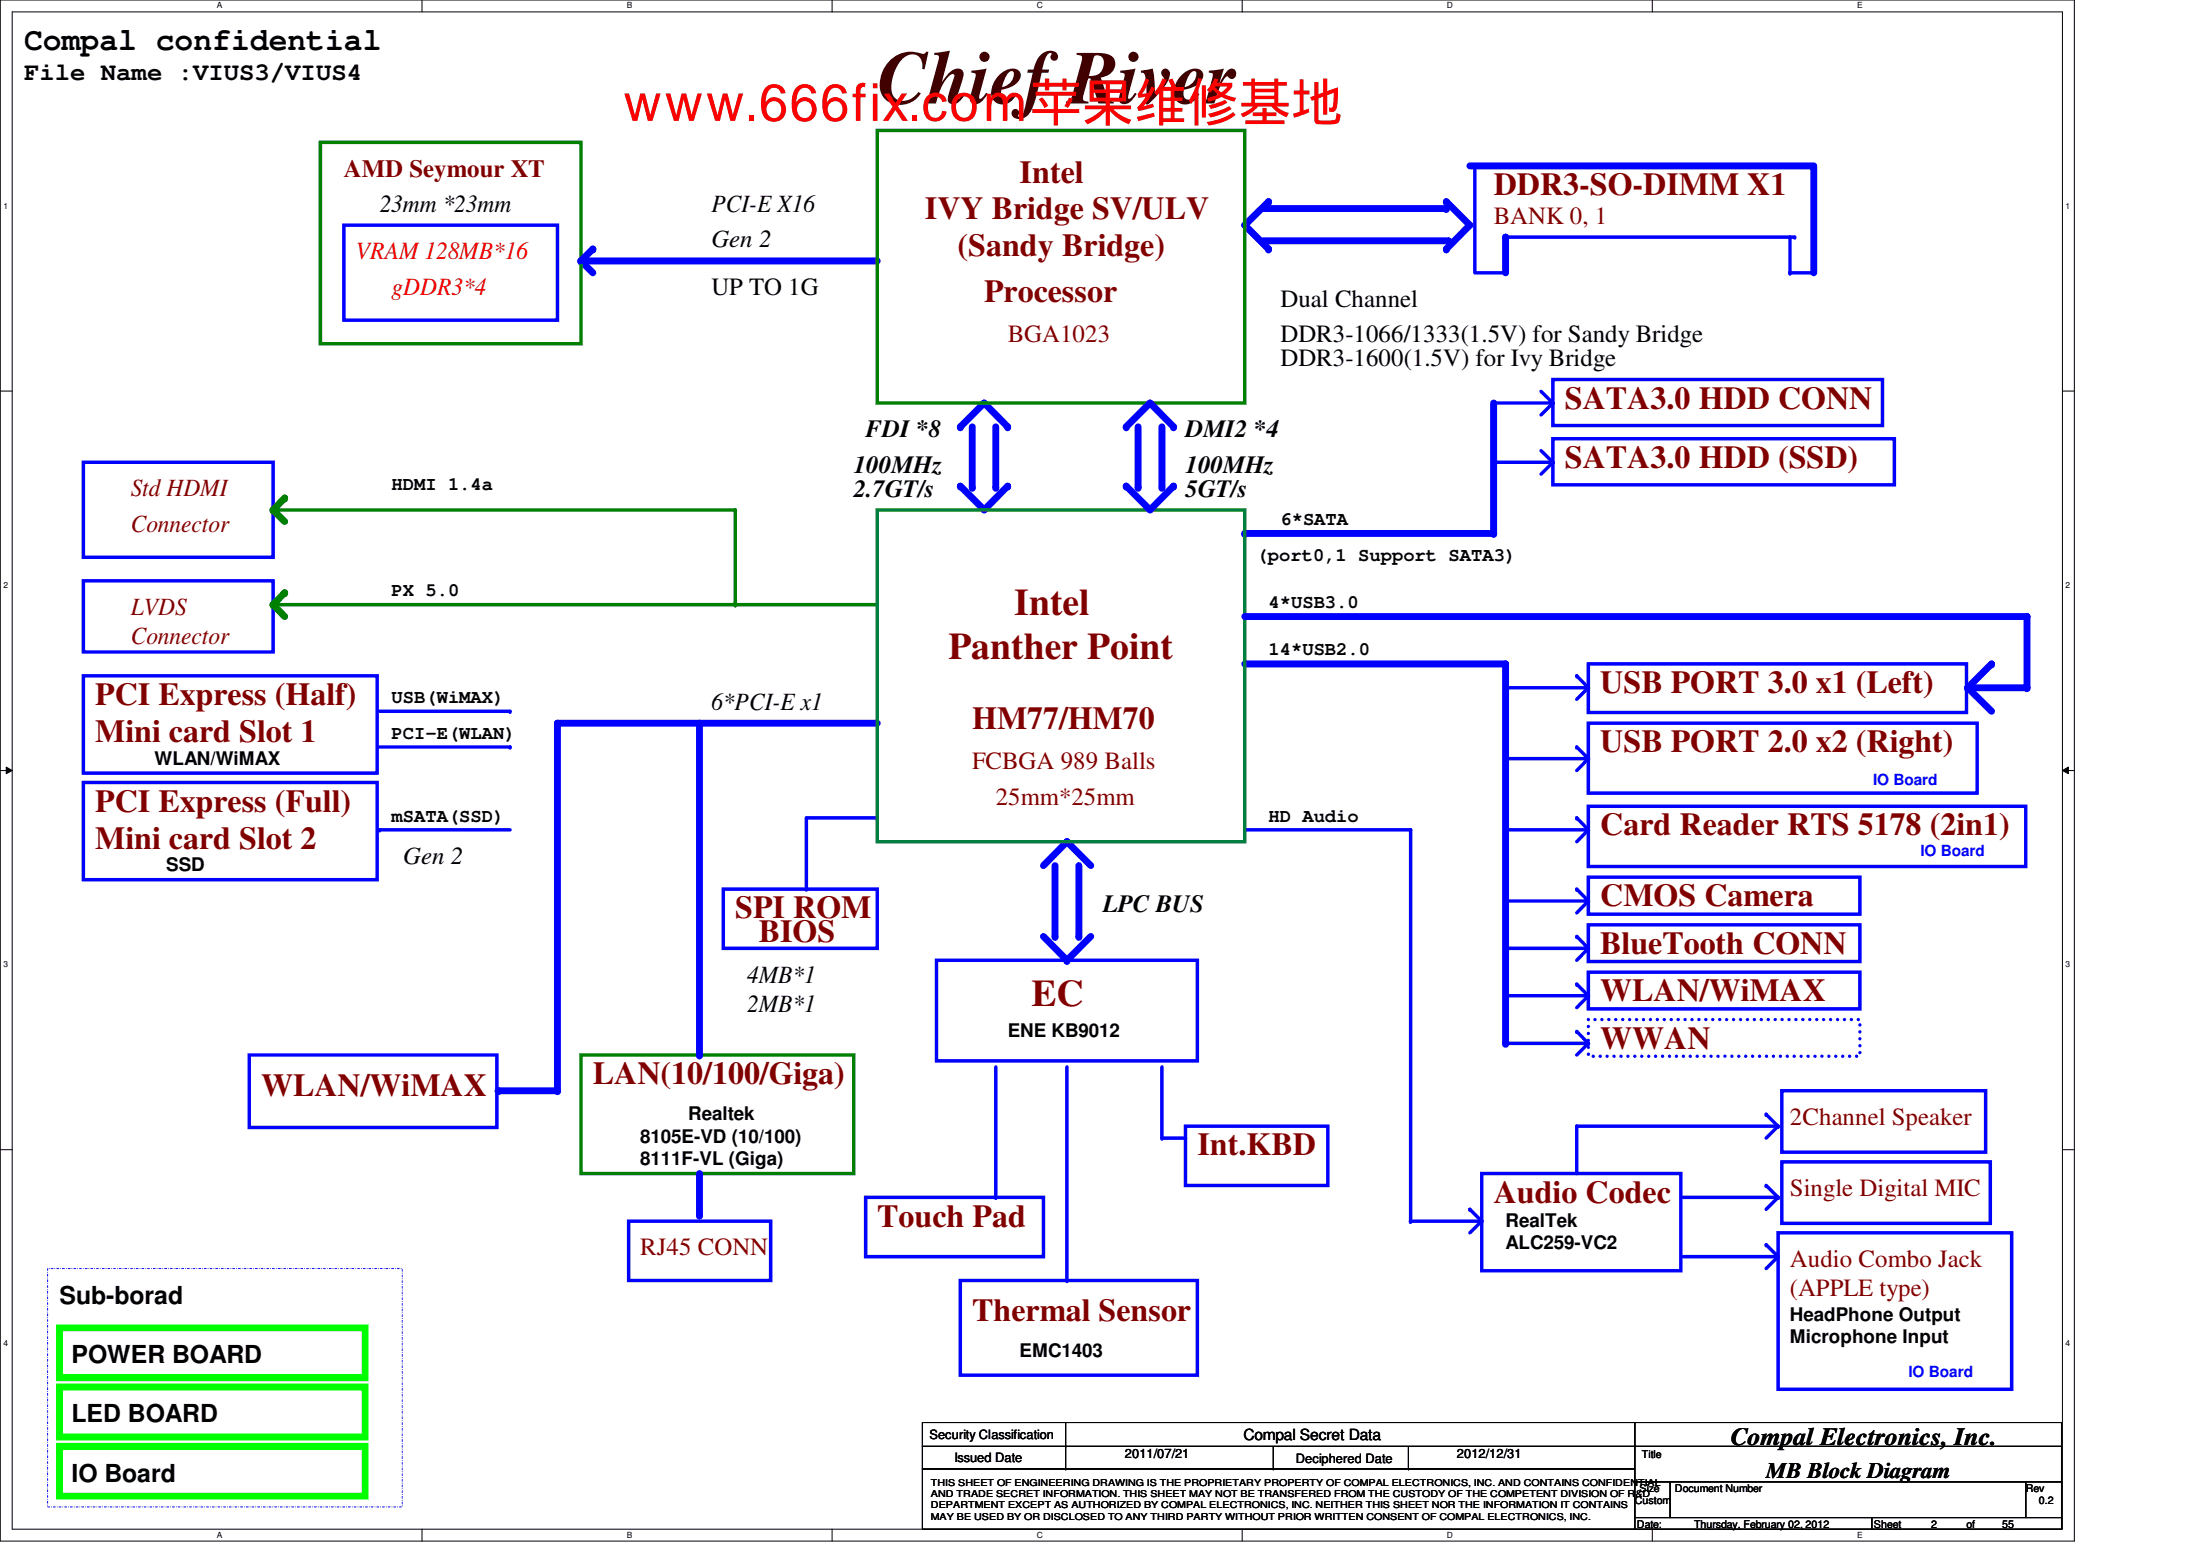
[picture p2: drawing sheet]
<svg xmlns="http://www.w3.org/2000/svg" width="297mm" height="210mm" viewBox="0 0 297 210" stroke-linecap="round" stroke-linejoin="round" font-family="sans-serif">
<path d="M0 0h280.1v208h-280.1zM1.6 1.6h276.9v204.8h-276.9z" fill="none" stroke="#000" stroke-width=".14"/>
<g fill="#fff">
<path d="M29.3 .2h.7v1.2h-.7z"/>
<path d="M29.3 206.6h.7v1.2h-.7z"/>
</g>
<path d="M57 0v1.6M57 206.4v1.6" fill="none" stroke="#000" stroke-width=".14"/>
<g fill="#fff">
<path d="M84.6 .2h.7v1.2h-.7z"/>
<path d="M84.6 206.6h.7v1.2h-.7z"/>
</g>
<path d="M112.3 0v1.6M112.3 206.4v1.6" fill="none" stroke="#000" stroke-width=".14"/>
<g fill="#fff">
<path d="M140 .2h.8v1.2h-.8z"/>
<path d="M140 206.6h.8v1.2h-.8z"/>
</g>
<path d="M167.7 0v1.6M167.7 206.4v1.6" fill="none" stroke="#000" stroke-width=".14"/>
<g fill="#fff">
<path d="M195.4 .2h.7v1.2h-.7z"/>
<path d="M195.4 206.6h.7v1.2h-.7z"/>
</g>
<path d="M223.1 0v1.6M223.1 206.4v1.6" fill="none" stroke="#000" stroke-width=".14"/>
<g fill="#fff">
<path d="M250.7 .2h.8v1.2h-.8z"/>
<path d="M250.7 206.6h.8v1.2h-.8z"/>
<path d="M.5 27.2h.6v1.2h-.6z"/>
<path d="M278.9 27.2h.6v1.2h-.6z"/>
<path d="M.5 78.4h.6v1.1h-.6z"/>
<path d="M278.9 78.4h.6v1.1h-.6z"/>
</g>
<path d="M0 52.8h1.6M278.5 52.8h1.6" fill="none" stroke="#000" stroke-width=".14"/>
<g fill="#fff">
<path d="M.5 129.6h.6v1.2h-.6z"/>
<path d="M278.9 129.6h.6v1.2h-.6z"/>
</g>
<path d="M0 104h1.6M.8 103.5l.8 .5-.8 .4zM278.5 104l.8-.5v.9zM278.5 104h1.6" fill="none" stroke="#000" stroke-width=".14"/>
<path d="M.8 103.5l.8 .5-.8 .4zM278.5 104l.8-.5v.9z" fill="#000"/>
<g fill="#fff">
<path d="M.5 180.8h.6v1.1h-.6z"/>
<path d="M278.9 180.8h.6v1.1h-.6z"/>
</g>
<path d="M0 155.2h1.6M278.5 155.2h1.6" fill="none" stroke="#000" stroke-width=".14"/>
<path d="M78.4 35.2h40" fill="none" stroke="#00f" stroke-width=".93"/>
<circle cx="78.4" cy="35.2" r=".47" fill="#00f"/>
<path d="M108.9 110.4h9.5" fill="none" stroke="#00f" stroke-width=".47"/>
<circle cx="118.4" cy="110.4" r=".23" fill="#00f"/>
<path d="M108.9 110.4v9.6M97.7 120h20.7v8h-20.7z" fill="none" stroke="#00f" stroke-width=".47"/>
<circle cx="108.9" cy="120" r=".23" fill="#00f"/>
<path d="M212.9 152h27.2" fill="none" stroke="#00f" stroke-width=".47"/>
<circle cx="240.1" cy="152" r=".23" fill="#00f"/>
<path d="M240.1 152l-1.6 1.6" fill="none" stroke="#00f" stroke-width=".47"/>
<circle cx="240.1" cy="152" r=".23" fill="#00f"/>
<path d="M238.5 150.4l1.6 1.6" fill="none" stroke="#00f" stroke-width=".47"/>
<circle cx="238.5" cy="150.4" r=".23" fill="#00f"/>
<path d="M212.9 152v6.4" fill="none" stroke="#00f" stroke-width=".47"/>
<circle cx="212.9" cy="152" r=".23" fill="#00f"/>
<path d="M208.1 52.8l1.6 1.6M11.3 62.4h25.6v12.8h-25.6zM214.5 89.6h51v6.6h-51z" fill="none" stroke="#00f" stroke-width=".47"/>
<circle cx="209.7" cy="54.4" r=".23" fill="#00f"/>
<path d="M209.7 54.4l-1.6 1.6" fill="none" stroke="#00f" stroke-width=".47"/>
<circle cx="209.7" cy="54.4" r=".23" fill="#00f"/>
<path d="M201.7 54.4h8" fill="none" stroke="#00f" stroke-width=".47"/>
<circle cx="209.7" cy="54.4" r=".23" fill="#00f"/>
<path d="M209.7 51.2h44.5v6.2h-44.5z" fill="none" stroke="#00f" stroke-width=".47"/>
<path d="M201.7 54.4v17.6" fill="none" stroke="#00f" stroke-width=".93"/>
<circle cx="201.7" cy="72" r=".47" fill="#00f"/>
<path d="M75.3 97.6h43.1" fill="none" stroke="#00f" stroke-width=".93"/>
<circle cx="75.3" cy="97.6" r=".47" fill="#00f"/>
<path d="M11.3 91.2h39.6v13.2h-39.6z" fill="none" stroke="#00f" stroke-width=".47"/>
<path d="M145.7 116.8v9.6" fill="none" stroke="#00f" stroke-width=".93"/>
<circle cx="145.7" cy="126.4" r=".47" fill="#00f"/>
<path d="M142.4 116.8v9.6" fill="none" stroke="#00f" stroke-width=".93"/>
<circle cx="142.4" cy="126.4" r=".47" fill="#00f"/>
<path d="M144.1 113.6l-3.2 3.2" fill="none" stroke="#00f" stroke-width=".93"/>
<circle cx="144.1" cy="113.6" r=".47" fill="#00f"/>
<path d="M144.1 113.6l3.2 3.2" fill="none" stroke="#00f" stroke-width=".93"/>
<circle cx="144.1" cy="113.6" r=".47" fill="#00f"/>
<path d="M140.9 126.4l3.2 3.2" fill="none" stroke="#00f" stroke-width=".93"/>
<circle cx="144.1" cy="129.6" r=".47" fill="#00f"/>
<path d="M147.3 126.4l-3.2 3.2" fill="none" stroke="#00f" stroke-width=".93"/>
<circle cx="144.1" cy="129.6" r=".47" fill="#00f"/>
<path d="M160.1 152h19.2v8h-19.2zM116.9 161.6h24v8h-24z" fill="none" stroke="#00f" stroke-width=".47"/>
<path d="M99.3 81.6h19.1" fill="none" stroke="#008000" stroke-width=".47"/>
<circle cx="99.3" cy="81.6" r=".23" fill="#008000"/>
<path d="M36.9 68.8h62.4" fill="none" stroke="#008000" stroke-width=".47"/>
<circle cx="99.3" cy="68.8" r=".23" fill="#008000"/>
<path d="M38.4 67.2l-1.5 1.6" fill="none" stroke="#008000" stroke-width=".93"/>
<circle cx="38.4" cy="67.2" r=".47" fill="#008000"/>
<path d="M36.9 68.8l1.5 1.6" fill="none" stroke="#008000" stroke-width=".93"/>
<circle cx="36.9" cy="68.8" r=".47" fill="#008000"/>
<path d="M99.3 68.8v12.8" fill="none" stroke="#008000" stroke-width=".47"/>
<circle cx="99.3" cy="81.6" r=".23" fill="#008000"/>
<path d="M132.9 54.4l3.2 3.2" fill="none" stroke="#00f" stroke-width=".93"/>
<circle cx="136.1" cy="57.6" r=".47" fill="#00f"/>
<path d="M129.7 65.6l3.2 3.2" fill="none" stroke="#00f" stroke-width=".93"/>
<circle cx="129.7" cy="65.6" r=".47" fill="#00f"/>
<path d="M134.4 57.6v8.2" fill="none" stroke="#00f" stroke-width=".93"/>
<circle cx="134.4" cy="65.8" r=".47" fill="#00f"/>
<path d="M131.3 57.6v8.2" fill="none" stroke="#00f" stroke-width=".93"/>
<circle cx="131.3" cy="65.8" r=".47" fill="#00f"/>
<path d="M136.1 65.6l-3.2 3.2" fill="none" stroke="#00f" stroke-width=".93"/>
<circle cx="136.1" cy="65.6" r=".47" fill="#00f"/>
<path d="M132.9 54.4l-3.2 3.2" fill="none" stroke="#00f" stroke-width=".93"/>
<circle cx="129.7" cy="57.6" r=".47" fill="#00f"/>
<path d="M78.4 35.2l1.6 1.6" fill="none" stroke="#00f" stroke-width=".93"/>
<circle cx="78.4" cy="35.2" r=".47" fill="#00f"/>
<path d="M240.1 161.6l-1.6 1.6" fill="none" stroke="#00f" stroke-width=".47"/>
<circle cx="240.1" cy="161.6" r=".23" fill="#00f"/>
<path d="M227.3 161.6h12.8" fill="none" stroke="#00f" stroke-width=".47"/>
<circle cx="240.1" cy="161.6" r=".23" fill="#00f"/>
<path d="M238.5 160l1.6 1.6" fill="none" stroke="#00f" stroke-width=".47"/>
<circle cx="238.5" cy="160" r=".23" fill="#00f"/>
<path d="M212.9 126.4l1.6 1.6M240.6 156.8h28.1v8.3h-28.1z" fill="none" stroke="#00f" stroke-width=".47"/>
<path d="M8 187.2h41.3v6.8h-41.3z" fill="none" stroke="#0f0" stroke-width=".93"/>
<circle cx="212.9" cy="126.4" r=".23" fill="#00f"/>
<path d="M214.5 128l-1.6 1.6" fill="none" stroke="#00f" stroke-width=".47"/>
<circle cx="214.5" cy="128" r=".23" fill="#00f"/>
<path d="M203.3 128h11.2" fill="none" stroke="#00f" stroke-width=".47"/>
<circle cx="214.5" cy="128" r=".23" fill="#00f"/>
<path d="M212.9 120l1.6 1.6" fill="none" stroke="#00f" stroke-width=".47"/>
<circle cx="212.9" cy="120" r=".23" fill="#00f"/>
<path d="M214.5 121.6l-1.6 1.6" fill="none" stroke="#00f" stroke-width=".47"/>
<circle cx="214.5" cy="121.6" r=".23" fill="#00f"/>
<path d="M203.3 121.6h11.2" fill="none" stroke="#00f" stroke-width=".47"/>
<circle cx="214.5" cy="121.6" r=".23" fill="#00f"/>
<path d="M214.5 118.4h36.6v5h-36.6zM214.5 124.8h36.6v5h-36.6zM200.1 158.4h26.8v13.1h-26.8zM198.5 163.2l1.6 1.6" fill="none" stroke="#00f" stroke-width=".47"/>
<circle cx="198.5" cy="163.2" r=".23" fill="#00f"/>
<path d="M200.1 164.8l-1.6 1.6" fill="none" stroke="#00f" stroke-width=".47"/>
<circle cx="200.1" cy="164.8" r=".23" fill="#00f"/>
<path d="M240.6 147.2h27.5v8.3h-27.5zM190.5 164.8h9.6" fill="none" stroke="#00f" stroke-width=".47"/>
<circle cx="190.5" cy="164.8" r=".23" fill="#00f"/>
<path d="M11.3 78.4h25.6v9.6h-25.6zM134.4 144v17.6" fill="none" stroke="#00f" stroke-width=".47"/>
<circle cx="134.4" cy="161.6" r=".23" fill="#00f"/>
<path d="M156.9 153.6h3.2" fill="none" stroke="#00f" stroke-width=".47"/>
<circle cx="160.1" cy="153.6" r=".23" fill="#00f"/>
<path d="M126.4 129.6h35.3v13.6h-35.3zM156.9 144v9.6" fill="none" stroke="#00f" stroke-width=".47"/>
<circle cx="156.9" cy="153.6" r=".23" fill="#00f"/>
<path d="M168.1 72h33.6" fill="none" stroke="#00f" stroke-width=".93"/>
<circle cx="168.1" cy="72" r=".47" fill="#00f"/>
<path d="M170.5 32.5h25.1" fill="none" stroke="#00f" stroke-width=".93"/>
<circle cx="195.6" cy="32.5" r=".47" fill="#00f"/>
<path d="M168.1 30.4l3.2 3.2" fill="none" stroke="#00f" stroke-width=".93"/>
<circle cx="171.3" cy="33.6" r=".47" fill="#00f"/>
<path d="M171.3 27.2l-3.2 3.2" fill="none" stroke="#00f" stroke-width=".93"/>
<circle cx="171.3" cy="27.2" r=".47" fill="#00f"/>
<path d="M198.5 30.4l-3.2 3.2" fill="none" stroke="#00f" stroke-width=".93"/>
<circle cx="195.3" cy="33.6" r=".47" fill="#00f"/>
<path d="M195.3 27.2l3.2 3.2" fill="none" stroke="#00f" stroke-width=".93"/>
<circle cx="195.3" cy="27.2" r=".47" fill="#00f"/>
<path d="M170.5 28.2h24.8" fill="none" stroke="#00f" stroke-width=".93"/>
<circle cx="195.3" cy="28.2" r=".47" fill="#00f"/>
<path d="M168.1 89.6h35.2" fill="none" stroke="#00f" stroke-width=".93"/>
<circle cx="203.3" cy="89.6" r=".47" fill="#00f"/>
<path d="M203.3 89.6v51.2" fill="none" stroke="#00f" stroke-width=".93"/>
<circle cx="203.3" cy="140.8" r=".47" fill="#00f"/>
<path d="M168.1 112h22.4" fill="none" stroke="#00f" stroke-width=".47"/>
<circle cx="190.5" cy="112" r=".23" fill="#00f"/>
<path d="M118.4 17.6h49.7v36.8h-49.7z" fill="none" stroke="#008000" stroke-width=".47"/>
<path d="M118.4 68.8h49.7v44.8h-49.7z" fill="none" stroke="#008040" stroke-width=".47"/>
<path d="M155.3 54.4l3.1 3.2" fill="none" stroke="#00f" stroke-width=".93"/>
<circle cx="158.4" cy="57.6" r=".47" fill="#00f"/>
<path d="M152.1 65.6l3.2 3.2" fill="none" stroke="#00f" stroke-width=".93"/>
<circle cx="152.1" cy="65.6" r=".47" fill="#00f"/>
<path d="M156.9 57.6v8.2" fill="none" stroke="#00f" stroke-width=".93"/>
<circle cx="156.9" cy="65.8" r=".47" fill="#00f"/>
<path d="M153.7 57.6v8.2" fill="none" stroke="#00f" stroke-width=".93"/>
<circle cx="153.7" cy="65.8" r=".47" fill="#00f"/>
<path d="M158.4 65.6l-3.1 3.2" fill="none" stroke="#00f" stroke-width=".93"/>
<circle cx="158.4" cy="65.6" r=".47" fill="#00f"/>
<path d="M155.3 54.4l-3.2 3.2" fill="none" stroke="#00f" stroke-width=".93"/>
<circle cx="152.1" cy="57.6" r=".47" fill="#00f"/>
<path d="M43.3 19.2h35.1v27.2h-35.1z" fill="none" stroke="#008000" stroke-width=".47"/>
<path d="M36.9 81.6l1.5 1.6" fill="none" stroke="#008000" stroke-width=".93"/>
<circle cx="36.9" cy="81.6" r=".47" fill="#008000"/>
<path d="M36.9 81.6h62.4" fill="none" stroke="#008000" stroke-width=".47"/>
<circle cx="99.3" cy="81.6" r=".23" fill="#008000"/>
<path d="M38.4 80l-1.5 1.6" fill="none" stroke="#008000" stroke-width=".93"/>
<circle cx="38.4" cy="80" r=".47" fill="#008000"/>
<path d="M46.4 30.4h28.9v12.8h-28.9zM144.1 144v28.8" fill="none" stroke="#00f" stroke-width=".47"/>
<circle cx="144.1" cy="172.8" r=".23" fill="#00f"/>
<path d="M240.1 166.4h31.5v21.1h-31.5zM240.1 169.6l-1.6 1.6" fill="none" stroke="#00f" stroke-width=".47"/>
<circle cx="240.1" cy="169.6" r=".23" fill="#00f"/>
<path d="M227.3 169.6h12.8" fill="none" stroke="#00f" stroke-width=".47"/>
<circle cx="240.1" cy="169.6" r=".23" fill="#00f"/>
<path d="M238.5 168l1.6 1.6" fill="none" stroke="#00f" stroke-width=".47"/>
<circle cx="238.5" cy="168" r=".23" fill="#00f"/>
<path d="M80 33.6l-1.6 1.6" fill="none" stroke="#00f" stroke-width=".93"/>
<circle cx="80" cy="33.6" r=".47" fill="#00f"/>
<path d="M75.3 97.6v49.6" fill="none" stroke="#00f" stroke-width=".93"/>
<circle cx="75.3" cy="147.2" r=".47" fill="#00f"/>
<path d="M209.7 62.4l-1.6 1.6" fill="none" stroke="#00f" stroke-width=".47"/>
<circle cx="209.7" cy="62.4" r=".23" fill="#00f"/>
<path d="M208.1 60.8l1.6 1.6" fill="none" stroke="#00f" stroke-width=".47"/>
<circle cx="209.7" cy="62.4" r=".23" fill="#00f"/>
<path d="M201.7 62.4h8" fill="none" stroke="#00f" stroke-width=".47"/>
<circle cx="209.7" cy="62.4" r=".23" fill="#00f"/>
<path d="M209.7 59.2h46.1v6.2h-46.1zM84.9 164.8h19.2v8h-19.2z" fill="none" stroke="#00f" stroke-width=".47"/>
<path d="M78.4 142.4h36.9v16h-36.9z" fill="none" stroke="#008000" stroke-width=".47"/>
<path d="M94.4 97.6v44.8" fill="none" stroke="#00f" stroke-width=".93"/>
<circle cx="94.4" cy="142.4" r=".47" fill="#00f"/>
<path d="M94.4 158.4v5.6" fill="none" stroke="#00f" stroke-width=".93"/>
<circle cx="94.4" cy="164" r=".47" fill="#00f"/>
<path d="M33.7 142.4h33.4v9.8h-33.4zM129.7 172.8h32v12.8h-32z" fill="none" stroke="#00f" stroke-width=".47"/>
<path d="M67.3 147.2h8" fill="none" stroke="#00f" stroke-width=".93"/>
<circle cx="67.3" cy="147.2" r=".47" fill="#00f"/>
<path d="M51.3 100.8h17.6" fill="none" stroke="#00f" stroke-width=".47"/>
<circle cx="68.9" cy="100.8" r=".23" fill="#00f"/>
<path d="M51.3 96h17.6" fill="none" stroke="#00f" stroke-width=".47"/>
<circle cx="68.9" cy="96" r=".23" fill="#00f"/>
<path d="M51.3 112h17.6" fill="none" stroke="#00f" stroke-width=".47"/>
<circle cx="51.3" cy="112" r=".23" fill="#00f"/>
<path d="M11.3 105.6h39.6v13.1h-39.6zM190.5 112v52.8" fill="none" stroke="#00f" stroke-width=".47"/>
<circle cx="190.5" cy="164.8" r=".23" fill="#00f"/>
<path d="M8 195.2h41.3v6.8h-41.3z" fill="none" stroke="#0f0" stroke-width=".93"/>
<path d="M6.4 171.2h47.9v32.2h-47.9z" fill="none" stroke="#00f" stroke-width=".14" stroke-dasharray=".3 .3 0 .3"/>
<path d="M168.1 83.2h105.6" fill="none" stroke="#00f" stroke-width=".93"/>
<circle cx="273.7" cy="83.2" r=".47" fill="#00f"/>
<path d="M273.7 83.2v9.6" fill="none" stroke="#00f" stroke-width=".93"/>
<circle cx="273.7" cy="92.8" r=".47" fill="#00f"/>
<path d="M265.7 92.8h8" fill="none" stroke="#00f" stroke-width=".93"/>
<circle cx="265.7" cy="92.8" r=".47" fill="#00f"/>
<path d="M203.3 92.8h11.2" fill="none" stroke="#00f" stroke-width=".47"/>
<circle cx="214.5" cy="92.8" r=".23" fill="#00f"/>
<path d="M212.9 91.2l1.6 1.6" fill="none" stroke="#00f" stroke-width=".47"/>
<circle cx="212.9" cy="91.2" r=".23" fill="#00f"/>
<path d="M214.5 92.8l-1.6 1.6" fill="none" stroke="#00f" stroke-width=".47"/>
<circle cx="214.5" cy="92.8" r=".23" fill="#00f"/>
<path d="M212.9 100.8l1.6 1.6" fill="none" stroke="#00f" stroke-width=".47"/>
<circle cx="212.9" cy="100.8" r=".23" fill="#00f"/>
<path d="M214.5 102.4l-1.6 1.6" fill="none" stroke="#00f" stroke-width=".47"/>
<circle cx="214.5" cy="102.4" r=".23" fill="#00f"/>
<path d="M212.9 132.8l1.6 1.6M214.5 131.2h36.6v5h-36.6z" fill="none" stroke="#00f" stroke-width=".47"/>
<circle cx="212.9" cy="132.8" r=".23" fill="#00f"/>
<path d="M203.3 134.4h11.2" fill="none" stroke="#00f" stroke-width=".47"/>
<circle cx="214.5" cy="134.4" r=".23" fill="#00f"/>
<path d="M214.5 134.4l-1.6 1.6" fill="none" stroke="#00f" stroke-width=".47"/>
<circle cx="214.5" cy="134.4" r=".23" fill="#00f"/>
<path d="M214.5 97.6h52.5v9.5h-52.5zM212.9 110.4l1.6 1.6" fill="none" stroke="#00f" stroke-width=".47"/>
<circle cx="212.9" cy="110.4" r=".23" fill="#00f"/>
<path d="M203.3 112h11.2" fill="none" stroke="#00f" stroke-width=".47"/>
<circle cx="214.5" cy="112" r=".23" fill="#00f"/>
<path d="M214.5 112l-1.6 1.6" fill="none" stroke="#00f" stroke-width=".47"/>
<circle cx="214.5" cy="112" r=".23" fill="#00f"/>
<path d="M203.3 102.4h11.2" fill="none" stroke="#00f" stroke-width=".47"/>
<circle cx="214.5" cy="102.4" r=".23" fill="#00f"/>
<path d="M214.5 108.8h59v8.2h-59z" fill="none" stroke="#00f" stroke-width=".47"/>
<path d="M265.7 92.8l3.2 3.2" fill="none" stroke="#00f" stroke-width=".93"/>
<circle cx="265.7" cy="92.8" r=".47" fill="#00f"/>
<path d="M268.9 89.6l-3.2 3.2" fill="none" stroke="#00f" stroke-width=".93"/>
<circle cx="268.9" cy="89.6" r=".47" fill="#00f"/>
<path d="M8 179.2h41.3v6.8h-41.3z" fill="none" stroke="#0f0" stroke-width=".93"/>
<path d="M199.1 22.4v14.4h4.2M241.7 36.8h3.2" fill="none" stroke="#00f" stroke-width=".47"/>
<path d="M198.5 22.4h46.4v14.4" fill="none" stroke="#00f" stroke-width=".93"/>
<circle cx="241.7" cy="36.8" r=".23" fill="#00f"/>
<path d="M203.3 32v4.8" fill="none" stroke="#00f" stroke-width=".93"/>
<circle cx="203.3" cy="32" r=".47" fill="#00f"/>
<path d="M241.7 32v4.8" fill="none" stroke="#00f" stroke-width=".47"/>
<circle cx="241.7" cy="36.8" r=".23" fill="#00f"/>
<path d="M203.3 32h39" fill="none" stroke="#00f" stroke-width=".47"/>
<circle cx="242.3" cy="32" r=".23" fill="#00f"/>
<path d="M214.5 137.6h36.6v5h-36.6z" fill="none" stroke="#00f" stroke-width=".47" stroke-dasharray="0 .9"/>
<path d="M212.9 139.2l1.6 1.6" fill="none" stroke="#00f" stroke-width=".47"/>
<circle cx="212.9" cy="139.2" r=".23" fill="#00f"/>
<path d="M203.3 140.8h11.2" fill="none" stroke="#00f" stroke-width=".47"/>
<circle cx="214.5" cy="140.8" r=".23" fill="#00f"/>
<path d="M214.5 140.8l-1.6 1.6" fill="none" stroke="#00f" stroke-width=".47"/>
<circle cx="214.5" cy="140.8" r=".23" fill="#00f"/>
<g fill="none" stroke="#000" stroke-width=".14">
<path d="M124.5 192h96.2v3.2h-96.2zM124.5 195.2h96.2v3.1h-96.2zM124.5 198.3h96.2v8.1h-96.2zM143.9 195.2h.1M143.9 198.3h.1M143.9 192v6.3M171.9 198.3h.1M171.9 195.2v3.1M190.2 198.3h.1M190.2 195.2v3.1M220.7 192h57.6v3.2h-57.6zM220.7 195.2h57.6v4.8h-57.6z"/>
<path d="M220.7 200h4.8v4.9h-4.8zM220.7 204.9h32v1.5h-32zM225.5 200h48v4.9h-48zM252.7 204.9h25.6v1.5h-25.6zM273.5 200h4.8v4.9h-4.8z"/>
</g>
<text font-size="10.2" fill="#400000" x="118.4" y="14">Chief River</text>
<text font-size="7.1" fill="#f00" x="84" y="16.3">www.666fix.com苹果维修基地</text>
<g font-size="5.1" fill="#800000">
<text x="136.9" y="83">Intel</text>
<text x="128.1" y="88.9">Panther Point</text>
<text x="139.3" y="135.8">EC</text>
</g>
<text font-size="4.3" x="3.3" y="6.8">Compal confidential</text>
<g font-size="4.3" fill="#800000">
<text x="124.9" y="29.5">IVY Bridge SV/ULV</text>
<text x="137.7" y="24.8">Intel</text>
<text x="201.7" y="26.3">DDR3-SO-DIMM X1</text>
<text x="129.3" y="34.6">(Sandy Bridge)</text>
<text x="132.9" y="40.8">Processor</text>
<text x="211.3" y="55.2">SATA3.0 HDD CONN</text>
<text x="211.3" y="63.2">SATA3.0 HDD (SSD)</text>
<text x="12.9" y="95.2">PCI Express (Half)</text>
<text x="216.1" y="93.6">USB PORT 3.0 x1 (Left)</text>
<text x="12.9" y="100.2">Mini card Slot 1</text>
<text x="131.3" y="98.3">HM77/HM70</text>
<text x="216.1" y="101.6">USB PORT 2.0 x2 (Right)</text>
<text x="12.9" y="109.6">PCI Express (Full)</text>
<text x="216.1" y="112.8">Card Reader RTS 5178 (2in1)</text>
<text x="12.9" y="114.6">Mini card Slot 2</text>
<text x="99.3" y="124">SPI ROM</text>
<text x="216.1" y="122.3">CMOS Camera</text>
<text x="102.4" y="127.2">BIOS</text>
<text x="216.1" y="128.8">BlueTooth CONN</text>
<text x="216.1" y="135.2">WLAN/WiMAX</text>
<text x="216.1" y="141.6">WWAN</text>
<text x="35.3" y="148">WLAN/WiMAX</text>
<text x="80" y="146.3">LAN(10/100/Giga)</text>
<text x="161.7" y="156">Int.KBD</text>
<text x="118.4" y="165.6">Touch Pad</text>
<text x="201.7" y="162.3">Audio Codec</text>
<text x="131.3" y="178.4">Thermal Sensor</text>
</g>
<g font-size="3.3">
<text x="3.3" y="10.8">File Name :VIUS3/VIUS4</text>
<text x="51.3" y="28.6">23mm *23mm</text>
<text x="96.1" y="28.6">PCI-E X16</text>
<text x="96.1" y="33.4">Gen 2</text>
<text x="96.1" y="39.8">UP TO 1G</text>
<text x="172.9" y="41.4">Dual Channel</text>
<text x="172.9" y="46.2">DDR3-1066/1333(1.5V) for Sandy Bridge</text>
<text x="172.9" y="49.4">DDR3-1600(1.5V) for Ivy Bridge</text>
<text x="116.9" y="59.1">FDI *8</text>
<text x="160.1" y="59.1">DMI2 *4</text>
<text x="115.3" y="63.9">100MHz</text>
<text x="160.1" y="63.9">100MHz</text>
<text x="115.3" y="67.1">2.7GT/s</text>
<text x="160.1" y="67.1">5GT/s</text>
<text x="96.1" y="95.8">6*PCI-E x1</text>
<text x="54.4" y="116.6">Gen 2</text>
<text x="148.9" y="123.1">LPC BUS</text>
<text x="100.9" y="132.6">4MB*1</text>
<text x="100.9" y="136.6">2MB*1</text>
<text x="8" y="176">Sub-borad</text>
<text x="9.6" y="184">POWER BOARD</text>
<text x="9.6" y="192">LED BOARD</text>
<text x="233.7" y="195.1">Compal Electronics, Inc.</text>
<text x="9.6" y="200">IO Board</text>
</g>
<g font-size="3.3" fill="#800000">
<text x="46.4" y="23.9">AMD Seymour XT</text>
<text x="201.7" y="30.2">BANK 0, 1</text>
<text x="136.1" y="46.2">BGA1023</text>
<text x="17.6" y="67">Std HDMI</text>
<text x="17.6" y="71.8">Connector</text>
<text x="17.6" y="83">LVDS</text>
<text x="17.6" y="87">Connector</text>
<text x="131.3" y="103.8">FCBGA 989 Balls</text>
<text x="134.4" y="108.6">25mm*25mm</text>
<text x="241.7" y="151.8">2Channel Speaker</text>
<text x="241.7" y="161.4">Single Digital MIC</text>
<text x="86.4" y="169.4">RJ45 CONN</text>
<text x="241.7" y="171">Audio Combo Jack</text>
<text x="241.7" y="175">(APPLE type)</text>
</g>
<g font-size="3.3" fill="#f00">
<text x="48" y="35">VRAM 128MB*16</text>
<text x="52.9" y="39.8">gDDR3*4</text>
</g>
<text font-size="3" x="238.5" y="199.6">MB Block Diagram</text>
<g font-size="2.5">
<text x="52.9" y="66.1">HDMI 1.4a</text>
<text x="172.9" y="70.9">6*SATA</text>
<text x="169.7" y="75.7">(port0,1 Support SATA3)</text>
<text x="52.9" y="80.5">PX 5.0</text>
<text x="171.3" y="82.1">4*USB3.0</text>
<text x="171.3" y="88.5">14*USB2.0</text>
<text x="52.9" y="94.9">USB(WiMAX)</text>
<text x="52.9" y="99.7">PCI-E(WLAN)</text>
<text x="20.9" y="103.2">WLAN/WiMAX</text>
<text x="52.9" y="110.9">mSATA(SSD)</text>
<text x="171.3" y="110.9">HD Audio</text>
<text x="22.4" y="117.6">SSD</text>
<text x="136.1" y="140">ENE KB9012</text>
<text x="86.4" y="154.3">8105E-VD (10/100)</text>
<text x="92.9" y="151.2">Realtek</text>
<text x="86.4" y="157.3">8111F-VL (Giga)</text>
<text x="203.3" y="165.6">RealTek</text>
<text x="203.3" y="168.7">ALC259-VC2</text>
<text x="241.7" y="178.3">HeadPhone Output</text>
<text x="137.7" y="183.2">EMC1403</text>
<text x="241.7" y="181.3">Microphone Input</text>
</g>
<g font-size="2.1" fill="#00f">
<text x="252.9" y="105.9">IO Board</text>
<text x="259.3" y="115.5">IO Board</text>
<text x="257.7" y="185.9">IO Board</text>
</g>
<text font-size="2.1" x="167.9" y="194.4">Compal Secret Data</text>
<g font-size="1.7">
<text x="125.5" y="194.3">Security Classification</text>
<text x="128.9" y="197.3">Issued Date</text>
<text x="151.9" y="196.8">2011/07/21</text>
<text x="175" y="197.5">Deciphered Date</text>
<text x="196.7" y="196.8">2012/12/31</text>
</g>
<g font-size="1.4">
<text x="221.7" y="196.8">Title</text>
<text x="220.7" y="203">Custom</text>
<text x="221.4" y="201.4">Size</text>
<text x="226.1" y="201.4">Document Number</text>
<text x="273.5" y="201.4">Rev</text>
<text x="275.3" y="203">0.2</text>
<text x="221" y="206.2">Date:</text>
<text x="228.7" y="206.2">Thursday, February 02, 2012</text>
<text x="253" y="206.2">Sheet</text>
<text x="260.7" y="206.2">2</text>
<text x="265.5" y="206.2">of</text>
<text x="270.3" y="206.2">55</text>
</g>
<g font-size="1.3">
<text x="125.7" y="200.6">THIS SHEET OF ENGINEERING DRAWING IS THE PROPRIETARY PROPERTY OF COMPAL ELECTRONICS, INC. AND CONTAINS CONFIDENTIAL</text>
<text x="125.7" y="202.1">AND TRADE SECRET INFORMATION. THIS SHEET MAY NOT BE TRANSFERED FROM THE CUSTODY OF THE COMPETENT DIVISION OF R&amp;D</text>
<text x="125.7" y="203.6">DEPARTMENT EXCEPT AS AUTHORIZED BY COMPAL ELECTRONICS, INC. NEITHER THIS SHEET NOR THE INFORMATION IT CONTAINS</text>
<text x="125.7" y="205.1">MAY BE USED BY OR DISCLOSED TO ANY THIRD PARTY WITHOUT PRIOR WRITTEN CONSENT OF COMPAL ELECTRONICS, INC.</text>
</g>
<g font-size="1.1">
<text x="29.3" y="1.1">A</text>
<text x="84.6" y="1.1">B</text>
<text x="140" y="1.1">C</text>
<text x="195.4" y="1.1">D</text>
<text x="250.7" y="1.1">E</text>
<text x=".5" y="28.2">1</text>
<text x="278.9" y="28.2">1</text>
<text x=".5" y="79.3">2</text>
<text x="278.9" y="79.3">2</text>
<text x=".5" y="130.6">3</text>
<text x="278.9" y="130.6">3</text>
<text x=".5" y="181.7">4</text>
<text x="278.9" y="181.7">4</text>
<text x="29.3" y="207.6">A</text>
<text x="84.6" y="207.6">B</text>
<text x="140" y="207.6">C</text>
<text x="195.4" y="207.6">D</text>
<text x="250.7" y="207.6">E</text>
</g>
</svg>
